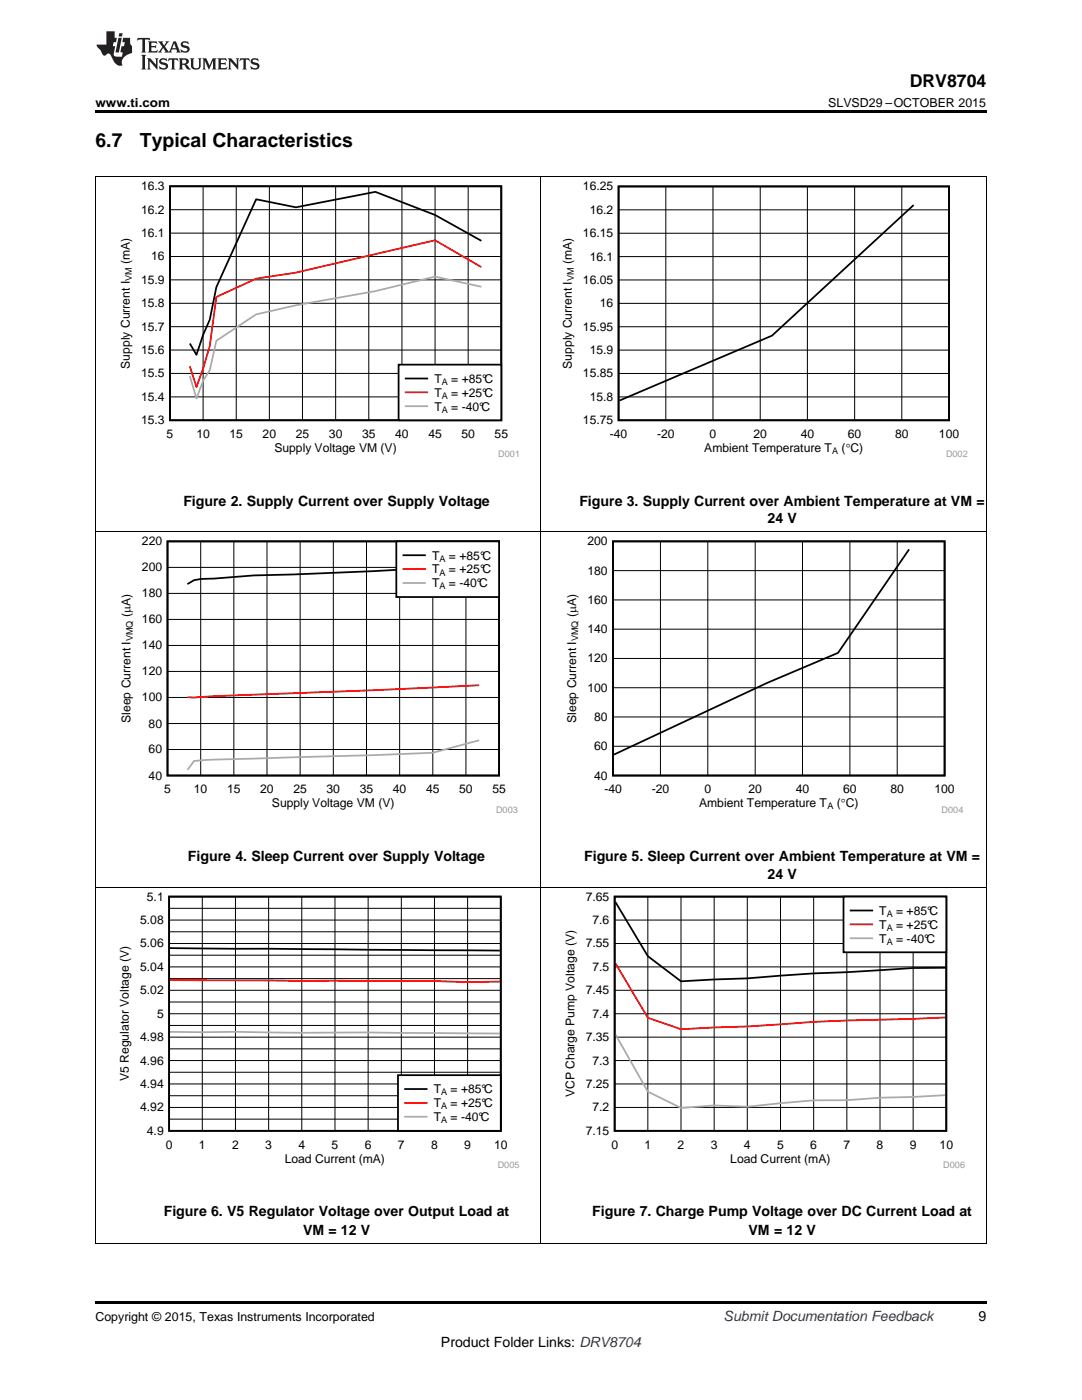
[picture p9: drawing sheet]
<svg xmlns="http://www.w3.org/2000/svg" width="216mm" height="279mm" viewBox="0 0 216 279" stroke-linecap="round" stroke-linejoin="round" font-family="sans-serif">
<path d="M19 259.7h177.8v.5h-177.8z" fill="#000"/>
<path d="M19.1 177.1v71.1M107.9 177.1v71.1M196.8 177.1v71.1M19 248.1h177.8" fill="none" stroke="#000" stroke-width=".2"/>
<path d="M23.4 178h80.2v55.1h-80.2z" fill-rule="evenodd" fill="#fff"/>
<path d="M33.7 178.9h66.2v46.8h-66.2zM33.9 189.2l65.8 .5" fill="none" stroke="#000" stroke-width=".35"/>
<g fill="none" stroke="#000" stroke-width=".2">
<path d="M40.4 178.9v46.8M47 178.9v46.8M53.6 178.9v46.8M60.2 178.9v46.8M66.8 178.9v46.8M73.5 178.9v46.8M80.1 178.9v46.8M86.7 178.9v46.8M93.3 178.9v46.8M33.7 200h66.2M33.7 197.6h66.2M33.7 195.3h66.2"/>
<path d="M33.7 193h66.2M33.7 190.6h66.2M33.7 188.3h66.2M33.7 186h66.2M33.7 183.6h66.2M33.7 181.3h66.2M33.7 218.7h66.2M33.7 216.3h66.2M33.7 214h66.2M33.7 211.7h66.2M33.7 209.3h66.2M33.7 207h66.2"/>
<path d="M33.7 204.7h66.2M33.7 202.3h66.2M33.7 223.3h66.2M33.7 221h66.2"/>
</g>
<path d="M33.9 195.6l52.8 .2 6.6 .2 6.4-.1" fill="none" stroke="#f00" stroke-width=".35"/>
<path d="M33.9 205.9l65.8 .4" fill="none" stroke="#aaa" stroke-width=".35"/>
<path d="M79.4 214.6h20.5v11.1h-20.5z" fill-rule="evenodd" fill="#fff"/>
<path d="M79.4 214.6h20.5v11.1h-20.5zM80.8 217.3h4.3" fill="none" stroke="#000" stroke-width=".35"/>
<path d="M80.8 220.1h4.3" fill="none" stroke="#f00" stroke-width=".35"/>
<path d="M80.8 222.9h4.3" fill="none" stroke="#aaa" stroke-width=".35"/>
<path d="M112.3 178h80.2v55.1h-80.2z" fill-rule="evenodd" fill="#fff"/>
<path d="M122.6 178.9h66.2v46.8h-66.2zM122.8 180.1l6.5 10.7 6.6 5 13.2-.5 13.3-1 6.6-.3 13.2-.8 6.4-.1" fill="none" stroke="#000" stroke-width=".35"/>
<g fill="none" stroke="#000" stroke-width=".2">
<path d="M129.3 178.9v46.8M135.9 178.9v46.8M142.5 178.9v46.8M149.1 178.9v46.8M155.7 178.9v46.8M162.4 178.9v46.8M169 178.9v46.8M175.6 178.9v46.8M182.2 178.9v46.8M122.6 197.6h66.2M122.6 193h66.2M122.6 188.3h66.2"/>
<path d="M122.6 183.6h66.2M122.6 216.3h66.2M122.6 211.7h66.2M122.6 207h66.2M122.6 202.3h66.2M122.6 221h66.2"/>
</g>
<path d="M122.8 192.3l6.5 10.8 6.6 2.3 13.2-.5a424.1 424.1 0 0 1 33.1-1.6l6.4-.2" fill="none" stroke="#f00" stroke-width=".35"/>
<path d="M122.8 206.5l6.5 11.4 6.6 3.2 6.6-.5 6.6 .3 13.3-1.3h6.6l6.6-.5 6.6-.2 6.4-.3" fill="none" stroke="#aaa" stroke-width=".35"/>
<path d="M168.3 178.9h20.5v11.1h-20.5z" fill-rule="evenodd" fill="#fff"/>
<path d="M168.3 178.9h20.5v11.2h-20.5zM169.7 181.7h4.3" fill="none" stroke="#000" stroke-width=".35"/>
<path d="M169.7 184.5h4.3" fill="none" stroke="#f00" stroke-width=".35"/>
<path d="M169.7 187.2h4.3" fill="none" stroke="#aaa" stroke-width=".35"/>
<path d="M19.1 106.2v70.9M107.9 106.2v70.9M196.8 106.2v70.9M19 177h177.8" fill="none" stroke="#000" stroke-width=".2"/>
<path d="M23.7 107.1h79.6v55.1h-79.6z" fill-rule="evenodd" fill="#fff"/>
<path d="M33.4 108h66.2v46.8h-66.2zM95.6 112.2l-9.2 1.1-12 .7-23.8 .8-10.6 .8-1.3 .2-1.3 .8" fill="none" stroke="#000" stroke-width=".35"/>
<g fill="none" stroke="#000" stroke-width=".2">
<path d="M33.4 118.4h66.2M33.4 113.2h66.2M40 108v46.8M46.7 108v46.8M53.3 108v46.8M59.9 108v46.8M66.5 108v46.8M73.1 108v46.8M79.7 108v46.8M86.4 108v46.8M93 108v46.8M33.4 139.2h66.2"/>
<path d="M33.4 134h66.2M33.4 128.8h66.2M33.4 123.6h66.2M33.4 149.6h66.2M33.4 144.4h66.2"/>
</g>
<path d="M95.6 136.8l-21.2 1-31.7 1.1-4 .3-1.3-.1" fill="none" stroke="#f00" stroke-width=".35"/>
<path d="M95.6 147.7l-9.2 2.5-12 .5-31.7 .9-4 .3-1.3 1.8" fill="none" stroke="#aaa" stroke-width=".35"/>
<path d="M79.1 108h20.5v11.1h-20.5z" fill-rule="evenodd" fill="#fff"/>
<path d="M79.1 108h20.5v11.1h-20.5zM80.5 110.8h4.3" fill="none" stroke="#000" stroke-width=".35"/>
<path d="M80.5 113.6h4.3" fill="none" stroke="#f00" stroke-width=".35"/>
<path d="M80.5 116.3h4.3" fill="none" stroke="#aaa" stroke-width=".35"/>
<path d="M112.6 107.1h79.6v55.1h-79.6z" fill-rule="evenodd" fill="#fff"/>
<path d="M122.3 108h66.2v46.8h-66.2zM181.4 109.6l-14.2 20.7-14.2 6-30.5 14.3" fill="none" stroke="#000" stroke-width=".35"/>
<g fill="none" stroke="#000" stroke-width=".2">
<path d="M19.1 35.3v70.9M107.9 35.3v70.9M196.8 35.3v70.9M19 106.1h177.8M122.3 119.7h66.2M122.3 113.9h66.2M131.8 108v46.8M141.2 108v46.8M150.7 108v46.8M160.1 108v46.8M169.6 108v46.8M179 108v46.8"/>
<path d="M122.3 137.3h66.2M122.3 131.4h66.2M122.3 125.6h66.2M122.3 148.9h66.2M122.3 143.1h66.2"/>
</g>
<path d="M23.6 36.2h79.8v55.1h-79.8z" fill-rule="evenodd" fill="#fff"/>
<path d="M33.9 37.2h66.1v46.7h-66.1zM96.1 48.1l-9.3-5.2-11.9-4.6-15.9 3.1-7.9-1.6-7.9 17.5-1.3 6.5-1.4 3-1.3 4-1.3-2.2" fill="none" stroke="#000" stroke-width=".35"/>
<g fill="none" stroke="#000" stroke-width=".2">
<path d="M40.5 37.2v46.7M47.1 37.2v46.7M53.8 37.2v46.7M60.4 37.2v46.7M67 37.2v46.7M73.6 37.2v46.7M80.2 37.2v46.7M86.8 37.2v46.7M93.4 37.2v46.7M33.9 55.9h66.1M33.9 51.2h66.1M33.9 46.5h66.1"/>
<path d="M33.9 41.8h66.1M33.9 79.2h66.1M33.9 74.5h66.1M33.9 69.9h66.1M33.9 65.2h66.1M33.9 60.5h66.1"/>
</g>
<path d="M96.1 53.3l-9.3-5.3-27.8 6.4-7.9 1.2-7.9 3.7-1.3 9.8-1.4 4.5-1.3 3.6-1.3-4.1" fill="none" stroke="#f00" stroke-width=".35"/>
<path d="M96.1 57.2l-9.3-2-11.9 2.9-15.9 2.8-7.9 1.8-7.9 5.3-1.3 5.9-1.4 2.1-1.3 3.5-1.3-4.4" fill="none" stroke="#aaa" stroke-width=".35"/>
<path d="M79.5 72.8h20.5v11.1h-20.5z" fill-rule="evenodd" fill="#fff"/>
<path d="M79.5 72.8h20.5v11.1h-20.5zM81 75.5h4.2" fill="none" stroke="#000" stroke-width=".35"/>
<path d="M81 78.3h4.2" fill="none" stroke="#f00" stroke-width=".35"/>
<path d="M81 81.1h4.2" fill="none" stroke="#aaa" stroke-width=".35"/>
<path d="M111.8 36.2h81.3v55.1h-81.3z" fill-rule="evenodd" fill="#fff"/>
<path d="M123.4 37.2h66v46.7h-66zM182.3 40.9l-28.3 26.1-30.4 12.9" fill="none" stroke="#000" stroke-width=".35"/>
<g fill="none" stroke="#000" stroke-width=".2">
<path d="M19 35.2h177.8M132.9 37.2v46.7M142.3 37.2v46.7M151.7 37.2v46.7M161.1 37.2v46.7M170.5 37.2v46.7M179.9 37.2v46.7M123.4 55.9h66M123.4 51.2h66M123.4 46.5h66M123.4 41.9h66M123.4 79.2h66"/>
<path d="M123.4 74.5h66M123.4 69.9h66M123.4 65.2h66M123.4 60.5h66"/>
</g>
<path d="M19 22h177.8v.5h-177.8z" fill="#000"/>
<g fill="#231f20">
<path d="M27.5 7.6l-.1 .5 .4-.2h.6v.1v2.1l-.2 .4h1l-.3-.4v-2.1l.1-.1h.5l.5 .2-.2-.5zM29.5 8.3l.2 .3v1.5l-.2 .4h1.8l.2-.6a1.04 1.04 0 0 1-1.3 .2v-.7h.6l.3 .2v-.6l-.3 .2h-.6v-.6l.8-.1 .4 .3-.2-.5zM31.5 8.3l.9 1.1-.9 1.1h.8l-.2-.2 .5-.7 .4 .7-.2 .2h1.5l-.1-.2 .1-.4h.9l.1 .4-.2 .2h1l-.3-.3-.7-1.9h-.5l-.9 2-.8-1 .9-1h-.8l.1 .3-.3 .5-.4-.6 .2-.2zM34.7 8.6l.4 1h-.7zM36.3 8.4a.63 .63 0 0 0-.2 .7 .63 .63 0 0 0 .6 .4l.6 .2 .1 .2a.75 .75 0 0 1-.7 .4 .75 .75 0 0 1-.6-.5l.1 .7 .1-.1a1.11 1.11 0 0 0 1.5-.6 1.13 1.13 0 0 0-1.2-.8l-.1-.4a1.04 1.04 0 0 1 1.2 .2l-.2-.5-.1 .1-.5-.2zM28.2 10.9l.2 .4v2.2l-.2 .4h1l-.3-.4v-2.2l.3-.4zM29.3 11.6l.3 .4v1.5l-.3 .4h.8l-.2-.4v-1.3l1.5 1.7v-1.9l.2-.4h-.7l.2 .4v.9l-1.1-1.3zM32 11.8a.62 .62 0 0 0-.2 .7 .62 .62 0 0 0 .6 .4l.6 .1 .1 .3a.76 .76 0 0 1-.7 .3 .76 .76 0 0 1-.6-.4l.1 .7 .1-.1a1.11 1.11 0 0 0 1.5-.6 1.13 1.13 0 0 0-1.2-.8l-.1-.4a1.04 1.04 0 0 1 1.2 .2l-.2-.6-.1 .1-.5-.1zM33.7 11.6l-.2 .6a.61 .61 0 0 1 .8-.3v1.6l-.2 .4h.9l-.2-.4v-1.6a.63 .63 0 0 1 .8 .3l-.2-.6zM35.6 11.6l.3 .4v1.5l-.3 .4h1l-.2-.2v-.8l.5 .2a.76 .76 0 0 0 1.2 .7l-1-1a.58 .58 0 0 0 .6-.5 .58 .58 0 0 0-.5-.6zM36.4 11.9h.1a.45 .45 0 0 1 .5 .1 .45 .45 0 0 1 .1 .5l-.7 .2zM37.9 11.6l.2 .2a2.17 2.17 0 0 0 .3 1.9 .99 .99 0 0 0 1.6-.6v-1.1l.2-.4h-.7l.2 .2a1.92 1.92 0 0 1-.2 1.8 .6 .6 0 0 1-.9-.5v-1.1l.2-.4zM40.4 11.6l.2 .4v1.5l-.2 .4h.7l-.2-.4v-1.4l.8 1.8 .8-1.8v1.4l-.2 .4h.9l-.2-.4v-1.5l.2-.4h-.8l-.6 1.5-.6-1.5zM43.4 11.6l.2 .4v1.5l-.2 .4h1.8l.2-.6a1.04 1.04 0 0 1-1.3 .1v-.6h.5l.4 .2v-.6l-.4 .2h-.5v-.7h.8l.3 .3-.1-.6zM45.5 11.6l.2 .4v1.5l-.2 .4h.7l-.2-.4v-1.3l1.5 1.7v-1.9l.2-.4h-.7l.2 .4v.9l-1.1-1.3zM47.9 11.6l-.1 .6a.61 .61 0 0 1 .8-.3v1.6l-.3 .4h1l-.3-.4 .1-1.6a.63 .63 0 0 1 .7 .3l-.1-.6zM50.2 11.8a.62 .62 0 0 0-.2 .7 .62 .62 0 0 0 .6 .4l.6 .1 .2 .3a.76 .76 0 0 1-.8 .3 .76 .76 0 0 1-.6-.4l.1 .7 .2-.1a1.11 1.11 0 0 0 1.5-.6 1.13 1.13 0 0 0-1.3-.8l-.1-.4a1.04 1.04 0 0 1 1.2 .2l-.1-.6-.2 .1-.5-.1z"/>
<path d="M21.2 6.3v2.6h-1.9l.1 .4 .7 .9a.91 .91 0 0 0 1 .8 .56 .56 0 0 1 .5-.3 .56 .56 0 0 1 .5 .3l.4 .8a1.53 1.53 0 0 0 1.9 1.2 1.54 1.54 0 0 1 1-2.1l.9-.3v-1.4a1.52 1.52 0 0 1-.3-1.6h-1.4l-.2 .8h.5l-.2 .8h-.4l-.2 1v.2l.4 .1-.2 .8a1.93 1.93 0 0 1-1.6-.3l.3-1.8h-.5l.2-.8h.4l.2-.8h-.4v-1.3zM23.6 7.6l-.6 2.9h.7l.6-2.9zM23.8 6.6l-.1 .7h.6l.2-.7z"/>
</g>
<g font-size="3.9">
<text x="19" y="29.3">6.7</text>
<text x="27.9" y="29.3">Typical Characteristics</text>
</g>
<text font-size="3.5" x="181.5" y="17.3">DRV8704</text>
<g font-size="2.8">
<text x="36.6" y="100.9">Figure 2. Supply Current over Supply Voltage</text>
<text x="115.6" y="100.9">Figure 3. Supply Current over Ambient Temperature at VM =</text>
<text x="153.1" y="104.4">24 V</text>
<text x="37.5" y="171.8">Figure 4. Sleep Current over Supply Voltage</text>
<text x="116.6" y="171.8">Figure 5. Sleep Current over Ambient Temperature at VM =</text>
<text x="153.1" y="175.3">24 V</text>
<text x="32.7" y="242.7">Figure 6. V5 Regulator Voltage over Output Load at</text>
<text x="118.2" y="242.7">Figure 7. Charge Pump Voltage over DC Current Load at</text>
<text x="60.5" y="246.4">VM = 12 V</text>
<text x="149.4" y="246.4">VM = 12 V</text>
<text x="195.3" y="263.6">9</text>
<text x="88" y="268.9">Product Folder Links: DRV8704</text>
</g>
<text font-size="2.8" fill="#0000c8" x="144.4" y="263.6">Submit Documentation Feedback</text>
<g font-size="2.5">
<text x="19" y="21.4">www.ti.com</text>
<text x="165.3" y="21.4">SLVSD29 –OCTOBER 2015</text>
<text x="19" y="263.6">Copyright © 2015, Texas Instruments Incorporated</text>
</g>
<g font-size="2.4">
<text x="28.2" y="38">16.3</text>
<text x="116.3" y="38">16.25</text>
<text x="28.2" y="47.3">16.1</text>
<text x="28.2" y="42.6">16.2</text>
<text x="116.3" y="47.3">16.15</text>
<text x="117.7" y="42.7">16.2</text>
<text x="25.9" y="52.7" transform="rotate(-90 25.9 52.7)">(mA)</text>
<text x="30.2" y="52">16</text>
<text x="114.1" y="52.7" transform="rotate(-90 114.1 52.7)">(mA)</text>
<text x="117.7" y="52">16.1</text>
<text x="28.2" y="56.6">15.9</text>
<text x="116.3" y="56.7">16.05</text>
<text x="28.2" y="66">15.7</text>
<text x="28.2" y="61.3">15.8</text>
<text x="119.7" y="61.3">16</text>
<text x="28.2" y="70.7">15.6</text>
<text x="116.3" y="66">15.95</text>
<text x="117.7" y="70.7">15.9</text>
<text x="25.9" y="73.6" transform="rotate(-90 25.9 73.6)">Supply Current I</text>
<text x="28.2" y="75.3">15.5</text>
<text x="86.7" y="76.4">T</text>
<text x="90" y="76.4">= +85°C</text>
<text x="114.1" y="73.6" transform="rotate(-90 114.1 73.6)">Supply Current I</text>
<text x="116.3" y="75.3">15.85</text>
<text x="28.2" y="80">15.4</text>
<text x="86.7" y="79.2">T</text>
<text x="86.7" y="81.9">T</text>
<text x="90" y="79.2">= +25°C</text>
<text x="90" y="81.9">= -40°C</text>
<text x="117.7" y="80">15.8</text>
<text x="28.2" y="84.7">15.3</text>
<text x="33.3" y="87.4">5</text>
<text x="39.2" y="87.4">10</text>
<text x="45.8" y="87.4">15</text>
<text x="52.4" y="87.4">20</text>
<text x="59" y="87.4">25</text>
<text x="65.6" y="87.4">30</text>
<text x="72.3" y="87.4">35</text>
<text x="78.9" y="87.4">40</text>
<text x="85.5" y="87.4">45</text>
<text x="92.1" y="87.4">50</text>
<text x="98.7" y="87.4">55</text>
<text x="116.3" y="84.7">15.75</text>
<text x="121.7" y="87.4">-40</text>
<text x="131.1" y="87.4">-20</text>
<text x="141.6" y="87.4">0</text>
<text x="150.4" y="87.4">20</text>
<text x="159.8" y="87.4">40</text>
<text x="169.2" y="87.4">60</text>
<text x="178.6" y="87.4">80</text>
<text x="187.4" y="87.4">100</text>
<text x="54.8" y="90.2">Supply Voltage VM (V)</text>
<text x="140.5" y="90.2">Ambient Temperature T</text>
<text x="167.9" y="90.2">(qC)</text>
<text x="28.3" y="108.8">220</text>
<text x="86.2" y="111.7">T</text>
<text x="89.6" y="111.7">= +85°C</text>
<text x="117.2" y="108.8">200</text>
<text x="28.3" y="119.2">180</text>
<text x="28.3" y="114">200</text>
<text x="86.2" y="114.4">T</text>
<text x="86.2" y="117.2">T</text>
<text x="89.6" y="114.4">= +25°C</text>
<text x="89.6" y="117.2">= -40°C</text>
<text x="117.2" y="114.7">180</text>
<text x="26.1" y="123.2" transform="rotate(-90 26.1 123.2)">(PA)</text>
<text x="28.3" y="124.4">160</text>
<text x="115" y="123.2" transform="rotate(-90 115 123.2)">(PA)</text>
<text x="117.2" y="120.5">160</text>
<text x="28.3" y="129.6">140</text>
<text x="117.2" y="126.4">140</text>
<text x="28.3" y="134.8">120</text>
<text x="117.2" y="132.2">120</text>
<text x="28.3" y="140">100</text>
<text x="117.2" y="138">100</text>
<text x="118.6" y="143.9">80</text>
<text x="26.1" y="144.3" transform="rotate(-90 26.1 144.3)">Sleep Current I</text>
<text x="29.7" y="145.2">80</text>
<text x="115" y="144.3" transform="rotate(-90 115 144.3)">Sleep Current I</text>
<text x="118.6" y="149.7">60</text>
<text x="29.7" y="155.6">40</text>
<text x="29.7" y="150.4">60</text>
<text x="118.6" y="155.6">40</text>
<text x="32.8" y="158.3">5</text>
<text x="38.7" y="158.3">10</text>
<text x="45.3" y="158.3">15</text>
<text x="51.9" y="158.3">20</text>
<text x="54.3" y="161.1">Supply Voltage VM (V)</text>
<text x="58.5" y="158.3">25</text>
<text x="65.2" y="158.3">30</text>
<text x="71.8" y="158.3">35</text>
<text x="78.4" y="158.3">40</text>
<text x="85" y="158.3">45</text>
<text x="91.6" y="158.3">50</text>
<text x="98.2" y="158.3">55</text>
<text x="120.6" y="158.3">-40</text>
<text x="130" y="158.3">-20</text>
<text x="139.5" y="161.1">Ambient Temperature T</text>
<text x="140.6" y="158.3">0</text>
<text x="149.3" y="158.3">20</text>
<text x="158.8" y="158.3">40</text>
<text x="167" y="161.1">(qC)</text>
<text x="168.2" y="158.3">60</text>
<text x="177.7" y="158.3">80</text>
<text x="186.5" y="158.3">100</text>
<text x="29.3" y="179.7">5.1</text>
<text x="116.9" y="179.7">7.65</text>
<text x="28" y="184.4">5.08</text>
<text x="118.2" y="184.4">7.6</text>
<text x="175.5" y="182.6">T</text>
<text x="175.5" y="185.3">T</text>
<text x="178.8" y="182.6">= +85°C</text>
<text x="178.8" y="185.3">= +25°C</text>
<text x="28" y="189.1">5.06</text>
<text x="116.9" y="189.1">7.55</text>
<text x="175.5" y="188.1">T</text>
<text x="178.8" y="188.1">= -40°C</text>
<text x="28" y="193.8">5.04</text>
<text x="118.2" y="193.8">7.5</text>
<text x="28" y="198.4">5.02</text>
<text x="31.3" y="203.1">5</text>
<text x="116.9" y="198.4">7.45</text>
<text x="118.2" y="203.1">7.4</text>
<text x="28" y="207.8">4.98</text>
<text x="116.9" y="207.8">7.35</text>
<text x="25.7" y="215.8" transform="rotate(-90 25.7 215.8)">V5 Regulator Voltage (V)</text>
<text x="28" y="212.5">4.96</text>
<text x="118.2" y="212.5">7.3</text>
<text x="28" y="221.8">4.92</text>
<text x="28" y="217.1">4.94</text>
<text x="86.6" y="218.2">T</text>
<text x="86.6" y="221">T</text>
<text x="89.9" y="218.2">= +85°C</text>
<text x="89.9" y="221">= +25°C</text>
<text x="114.6" y="219" transform="rotate(-90 114.6 219)">VCP Charge Pump Voltage (V)</text>
<text x="116.9" y="217.1">7.25</text>
<text x="118.2" y="221.8">7.2</text>
<text x="29.3" y="226.5">4.9</text>
<text x="86.6" y="223.7">T</text>
<text x="89.9" y="223.7">= -40°C</text>
<text x="116.9" y="226.5">7.15</text>
<text x="33.1" y="229.2">0</text>
<text x="39.7" y="229.2">1</text>
<text x="46.3" y="229.2">2</text>
<text x="52.9" y="229.2">3</text>
<text x="56.8" y="232">Load Current (mA)</text>
<text x="59.6" y="229.2">4</text>
<text x="66.2" y="229.2">5</text>
<text x="72.8" y="229.2">6</text>
<text x="79.4" y="229.2">7</text>
<text x="86" y="229.2">8</text>
<text x="92.6" y="229.2">9</text>
<text x="98.6" y="229.2">10</text>
<text x="122" y="229.2">0</text>
<text x="128.6" y="229.2">1</text>
<text x="135.2" y="229.2">2</text>
<text x="141.8" y="229.2">3</text>
<text x="145.7" y="232">Load Current (mA)</text>
<text x="148.5" y="229.2">4</text>
<text x="155.1" y="229.2">5</text>
<text x="161.7" y="229.2">6</text>
<text x="168.3" y="229.2">7</text>
<text x="174.9" y="229.2">8</text>
<text x="181.5" y="229.2">9</text>
<text x="187.5" y="229.2">10</text>
</g>
<g font-size="1.8">
<text x="26.3" y="56.1" transform="rotate(-90 26.3 56.1)">VM</text>
<text x="114.5" y="56.1" transform="rotate(-90 114.5 56.1)">VM</text>
<text x="88.2" y="76.8">A</text>
<text x="88.2" y="79.6">A</text>
<text x="88.2" y="82.3">A</text>
<text x="166.1" y="90.6">A</text>
<text x="87.7" y="112.1">A</text>
<text x="87.7" y="114.9">A</text>
<text x="87.7" y="117.6">A</text>
<text x="26.5" y="128" transform="rotate(-90 26.5 128)">VMQ</text>
<text x="115.4" y="128" transform="rotate(-90 115.4 128)">VMQ</text>
<text x="165.1" y="161.5">A</text>
<text x="176.9" y="183">A</text>
<text x="176.9" y="185.8">A</text>
<text x="176.9" y="188.5">A</text>
<text x="88" y="218.6">A</text>
<text x="88" y="221.4">A</text>
<text x="88" y="224.2">A</text>
</g>
<g font-size="1.8" fill="#999">
<text x="99.4" y="91.3">D001</text>
<text x="188.8" y="91.3">D002</text>
<text x="99" y="162.2">D003</text>
<text x="187.9" y="162.2">D004</text>
<text x="99.3" y="233.1">D005</text>
<text x="188.2" y="233.1">D006</text>
</g>
</svg>
